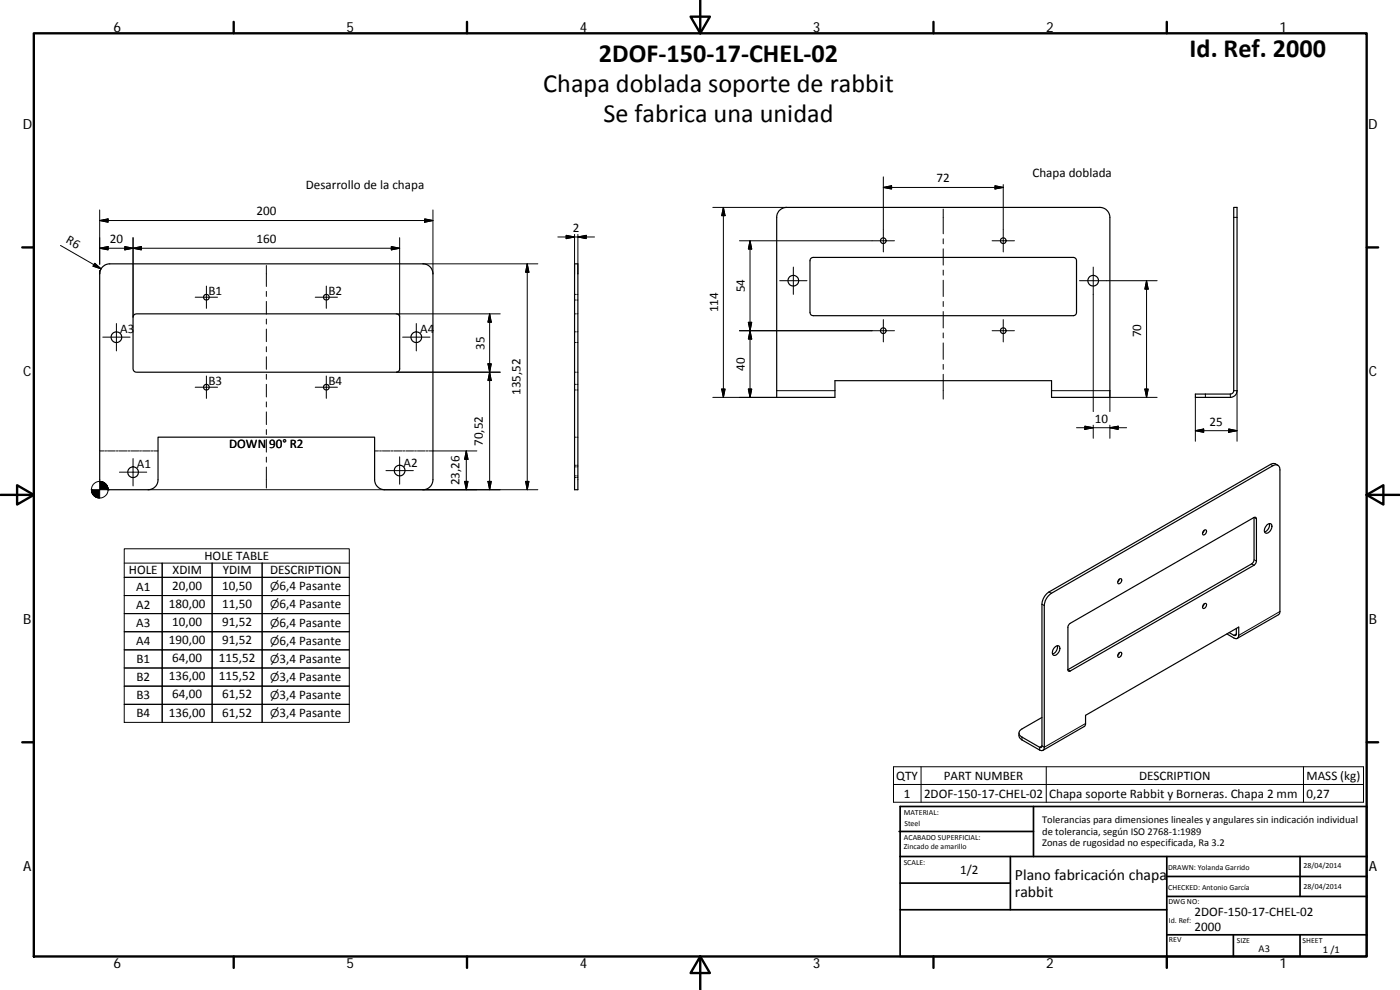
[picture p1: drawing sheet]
<svg xmlns="http://www.w3.org/2000/svg" width="420mm" height="297mm" viewBox="0 0 420 297" stroke-linecap="round" stroke-linejoin="round" font-family="sans-serif">
<g fill="none" stroke="#000" stroke-width=".36">
<path d="M172.4 79.2h1v67.7h-1zM233.9 63.1l1-.6 1.2-.3h94a3 3 0 0 1 3 3v54h-17.5v-5h-65v5h-17.5v-54l.2-1.1zM243.4 77.4l.7-.2 78.2 .1 .6 .3 .2 .6v15.8l-.4 .5-.6 .2h-78.3l-.5-.3-.2-.7v-15.5zM370.3 62.2h1v55a2 2 0 0 1-2.1 2h-10.5v-1h10.5l.7-.2 .3-.5zM30.8 80.1l1-.7 1.1-.2h94a3 3 0 0 1 3 3v61.7a3 3 0 0 1-3 3h-11.5a3 3 0 0 1-3-3v-12.7h-65v12.7a2.96 2.96 0 0 1-3 3h-11.5a3 3 0 0 1-3-3v-61.7l.3-1.2zM40.3 94.4l.6-.2h78.3l.5 .4 .2 .6v15.7l-.3 .5-.7 .3h-78.2l-.5-.4-.3-.6v-15.5zM383.5 139.6l-1.2-.5-1 .2-66.5 38.3a4.8 4.8 0 0 0-2.1 3.7l-.1 42.8-.1 .2-.5-.1-5.3-3.1a1.28 1.28 0 0 1-.9-1.2 1.28 1.28 0 0 1 .9-1.2l6-3.4M361.2 159.3a.54 .54 0 0 1 .8-.2 .54 .54 0 0 1-.1 .9 .51 .51 0 0 1-.4 .5 .51 .51 0 0 1-.6-.4zM361.4 159.1l-.5 .8M376.4 155.3v12.6l-.6 1.2-55.3 31.8M376.4 155.3h.5l.2 .4v12.6l-.2 .7-.5 .6-55.4 31.8-.4-.1-.1-.4M376.4 155.3l-55.4 31.8-.5 .9v12.9"/>
<path d="M380.2 157.5a.86 .86 0 0 1 1.2-.3 .86 .86 0 0 1 .2 1.2 1.41 1.41 0 0 1-2 1.3 2.14 2.14 0 0 1 .6-2.2zM380.9 157.1a2.16 2.16 0 0 1-1.4 2.5M335.9 173.8a.53 .53 0 0 1 .8 .1 .53 .53 0 0 1-.2 .7 .53 .53 0 0 1-.5 .6 .53 .53 0 0 1-.6-.4zM335.9 173.8l-.4 .8M316.6 194.2a.85 .85 0 0 1 1.2-.4 .85 .85 0 0 1 .2 1.3 1.65 1.65 0 0 1-2 1.4 1.94 1.94 0 0 1 .6-2.3zM317.3 193.7a2.28 2.28 0 0 1-1.4 2.5M335.9 195.9a.47 .47 0 0 1 .7-.1 .47 .47 0 0 1 0 .7 .65 .65 0 0 1-.4 .6 .65 .65 0 0 1-.7-.1zM335.9 195.9l-.4 .8M361.2 181.4a.51 .51 0 0 1 .7-.3 .51 .51 0 0 1 .1 .8 .65 .65 0 0 1-.4 .6 .65 .65 0 0 1-.7-.2zM361.4 181.2l-.5 .8M368.2 190.2l2.1 1.2a.87 .87 0 0 0 1 .1 .87 .87 0 0 0 .5-.9v-2.4l-46 26.4v2.7l-.3 .6-12.5 7.2M371 188.6v1.8l-.2 .3-1.9-.9"/>
<path d="M371.3 191.5l12.4-7.1 .4-.4v-43a1.31 1.31 0 0 0-.6-1.4 1.31 1.31 0 0 0-1.5 .1l-66.7 38.5a4.8 4.8 0 0 0-1.9 3.5v42.5a.86 .86 0 0 1-.4 .9 .86 .86 0 0 1-1-.1l-5.6-3.2-.5-.6-.1-1.3"/>
<circle cx="265.1" cy="72.2" r=".84"/>
<circle cx="301.1" cy="72.2" r=".84"/>
<circle cx="61.9" cy="89.2" r=".84"/>
<circle cx="97.9" cy="89.2" r=".85"/>
<circle cx="238.1" cy="84.2" r="1.6"/>
<circle cx="265.1" cy="99.2" r=".85"/>
<circle cx="301.1" cy="99.2" r=".85"/>
<circle cx="328.1" cy="84.2" r="1.6"/>
<circle cx="34.9" cy="101.2" r="1.6"/>
<circle cx="61.9" cy="116.2" r=".85"/>
<circle cx="97.9" cy="116.2" r=".86"/>
<circle cx="124.9" cy="101.2" r="1.6"/>
<circle cx="39.9" cy="141.7" r="1.6"/>
<circle cx="119.9" cy="141.2" r="1.6"/>
</g>
<g fill="none" stroke="#000" stroke-width=".3">
<path d="M265.1 53.1v22.5M265.1 56.2l2.5-.5v1zM265.1 56.2h36M298.6 55.7l2.5 .5-2.5 .5zM301.1 55.4v20.2M18.1 73.6l12.2 7.1M28.4 79l1.9 1.7-2.4-.8zM29.9 63v16.3M29.9 66.2l2.5-.5v1zM29.9 74.5l2.5-.5v1zM29.9 66.2h100M29.9 74.5h90"/>
<path d="M37.5 74l2.4 .5-2.4 .5zM39.9 71.3v23.9M39.9 74.5l2.5-.5v1zM79.9 79.7v6.3M117.4 74l2.5 .5-2.5 .5zM119.9 71.3v23.9M126.9 79.2h34.5M127.5 65.7l2.4 .5-2.4 .5zM129.9 63v19.2M158.2 79.2l.5 2.5h-1zM158.2 79.2v67.7M167.4 71.1h11"/>
<path d="M169.9 70.6l2.5 .5-2.5 .5zM172.4 70.3v11.9M173.4 71.1l2.5-.5v1zM173.4 70.3v11.9M213.9 62.2h22.2M217.1 62.2v57M217.1 62.2l.5 2.5h-1zM221.9 72.2h46.5M225.1 72.2v47M225.1 72.2l.5 2.5h-1zM283.1 62.7v7.4M283.1 71.6v1.6"/>
<path d="M283.1 74.7v4.8M297.7 72.2h6.8M370.3 65.2h1M29.9 81.2v1M34.9 97.1v8.2M58.6 89.2h6.7M61.9 85.8v6.7M79.9 87.4v1.5M79.9 90.4v3.8M79.9 95.7v1.5M79.9 98.7v3.8M94.6 89.2h6.7"/>
<path d="M97.9 85.8v6.7M118.9 94.2h31.2M124.9 97.1v8.2M146.9 94.2v52.7M146.9 94.2l.5 2.5h-1zM172.4 94.2h.4M172.4 90h.4M172.4 88.3h.4M172.4 99.6h.4M173.1 99.6h.3M173.1 94.2h.3M173.1 90h.3"/>
<path d="M173.1 88.3h.3M221.9 99.2h46.5M224.6 96.7h1l-.5 2.5zM225.1 99.2l.5 2.5h-1zM234 84.2h8.2M238.1 80.1v8.2M265.1 95.9v6.7M283.1 81v1.5M283.1 84.1v4.9M283.1 90.5v1.5M283.1 93.5v4.9M283.1 99.9v1.5"/>
<path d="M297.7 99.2h6.8M301.1 95.9v6.7M328.1 80.1v43.4M344.1 84.2v35M344.1 84.2l.5 2.5h-1zM347.3 84.2h-23.3M30.8 101.2h8.2M58.6 116.2h6.7M61.9 112.8v6.7M79.9 104v1.5M79.9 107v3.8M79.9 112.3v1.5"/>
<path d="M79.9 115.3v3.8M94.6 116.2h6.7M97.9 112.8v6.7M118.9 111.7h31.2M120.8 101.2h8.2M146.4 109.2h1l-.5 2.5zM146.9 111.7l.5 2.5h-1zM172.4 111.7h.4M172.4 117h.4M172.4 115.3h.4M172.4 102.8h.4M173.1 102.8h.3"/>
<path d="M173.1 111.7h.3M173.1 117h.3M173.1 115.3h.3M213.9 119.2h19.2M216.6 116.7h1l-.5 2.5zM224.6 116.7h1l-.5 2.5zM233.1 117.2h17.5M283.1 102.9v4.9M283.1 109.3v1.5M283.1 112.3v7.4M315.6 117.2h17.5v6.3M333.1 119.2h14.2"/>
<path d="M343.6 116.7h1l-.5 2.5zM358.7 119.2v13.2M361.7 118.2v1M369.2 118.2v1M370.3 117.2h1v15.2M29.9 135.3h1.2M31.4 135.3h.6M32.3 135.3h2.3M34.9 135.3h.6M35.8 135.3h2.3M38.4 135.3h.6M39.3 135.3h2.3"/>
<path d="M39.9 137.6v8.2M41.9 135.3h.6M42.8 135.3h2.3M45.4 135.3h.6M46.3 135.3h1.1M79.9 120.6v1.5M79.9 123.6v3.8M79.9 128.9v1.5M79.9 131.9v3.8M79.9 137.2v1.5M112.4 135.3h1.2M113.9 135.3h.6"/>
<path d="M114.8 135.3h2.3M117.4 135.3h.6M118.3 135.3h2.3M119.9 137.1v8.2M120.9 135.3h.6M121.8 135.3h2.3M124.4 135.3h.6M125.3 135.3h2.3M127.9 135.3h.6M128.8 135.3h14.3M139.9 135.3v11.6M139.9 135.3l.6 2.5h-1.1z"/>
<path d="M172.4 139.6h.4M172.4 131.2h.4M173.1 139.6h.3M173.1 131.2h.3M323.1 128.3h15M325.6 127.9l2.5 .4-2.5 .5zM328.1 127.6v3.9M333.1 127.6v3.9M333.1 128.3l2.5-.4v.9zM358.7 129.2l2.5-.5v1zM358.7 129.2h12.6M368.8 128.7l2.5 .5-2.5 .5z"/>
<path d="M381.3 139.3l.7 .4M35.8 141.7h8.2M44.4 146.9h117M79.9 140.1v6.3M115.8 141.2h8.2M139.4 144.4h1.1l-.6 2.5zM146.4 144.4h1l-.5 2.5zM157.7 144.4h1l-.5 2.5zM172.4 143.3h.4M172.4 140.1h.4M172.4 142.8h.4M173.1 143.3h.3"/>
<path d="M173.1 140.1h.3M173.1 142.8h.3M376.4 155.3l.7 .4M37.3 169h11.4v4.2M37.3 164.7h67.5v52h-67.5zM48.7 178.7v-5.5h-11.4h67.5h-26.1v-4.2v47.7M63.7 169v47.7M78.7 173.2v5.5h26.1h-67.5h11.4v5.4M78.7 178.7v5.4h26.1h-67.5h11.4v5.4M104.8 169h-56.1v47.7v-5.4h-11.4h67.5h-26.1v-5.4M314.8 177.6l.7 .4M375.6 169.2l.8 .4"/>
<path d="M376.4 167.9l.7 .4M78.7 184.1v5.4h26.1h-67.5h11.4v5.5M78.7 189.5v5.5h26.1h-67.5h11.4v5.4M78.7 195v5.4h26.1h-67.5h11.4v5.5M312.7 181.3l.7 .4M371 190.2l-.7 .4M384.1 183.5l-12.3 7.1M78.7 200.4v5.5h26.1h-67.5h11.4v5.4M320.5 200.9l.7 .4M325.8 217.1l-12.4 7.1-.7-.4-.7 .4v.8M268.1 230.1h141.1v10.6h-141.1zM268.1 235.4h141.1"/>
<path d="M276.4 230.1v10.6M306.7 221.1v.9M314 230.1v10.6M391.2 230.1v10.6"/>
<circle cx="29.9" cy="146.9" r="2.5"/>
</g>
<g fill="none" stroke="#000" stroke-width=".71">
<path d="M10.1 10h400.1v277h-400.1zM70.1 6.6v3.4M140.2 6.6v3.4M207.3 5h5.8l-2.9 5zM210.2 0v10M280.2 6.6v3.4M350.2 6.6v3.4M6.7 74.2h3.4M410.2 74.2h3.4M.2 148.5h9.9M5.1 145.6l5 2.9-5 2.9zM410.2 148.5l5-2.9v5.8z"/>
<path d="M410.2 148.5h9.9M6.7 222.7h3.4M410.2 222.7h3.4M70.1 287v3.4M140.2 287v3.4M210.2 287l2.9 5h-5.8zM210.2 287v10M280.2 287v3.4M350.2 287v3.4"/>
</g>
<g fill="none" stroke="#000" stroke-width=".51">
<path d="M269.8 249.5h40.4M270.1 257h140.1M270.1 242h140.1v45h-140.1zM303.2 257v16M310.2 242v15M350.2 257v30M390.2 257v12M270.1 273h80.1M270.1 265h33.1M350.2 269h60M350.2 263h60M350.2 280.5h60"/>
<path d="M370.2 280.5v6.5M390.2 280.5v6.5"/>
</g>
<g fill="#000" stroke="#000" stroke-width=".3">
<path d="M265.1 56.2l2.5-.5v1zM298.6 55.7l2.5 .5-2.5 .5zM28.4 79l1.9 1.7-2.4-.8zM29.9 66.2l2.5-.5v1zM29.9 74.5l2.5-.5v1zM37.5 74l2.4 .5-2.4 .5zM39.9 74.5l2.5-.5v1zM117.4 74l2.5 .5-2.5 .5zM127.5 65.7l2.4 .5-2.4 .5zM169.9 70.6l2.5 .5-2.5 .5zM173.4 71.1l2.5-.5v1zM217.1 62.2l.5 2.5h-1z"/>
<path d="M225.1 72.2l.5 2.5h-1zM146.9 94.2l.5 2.5h-1zM158.2 79.2l.5 2.5h-1zM224.6 96.7h1l-.5 2.5zM344.1 84.2l.5 2.5h-1zM146.4 109.2h1l-.5 2.5zM146.9 111.7l.5 2.5h-1zM216.6 116.7h1l-.5 2.5zM224.6 116.7h1l-.5 2.5zM225.1 99.2l.5 2.5h-1zM343.6 116.7h1l-.5 2.5zM139.9 135.3l.6 2.5h-1.1z"/>
<path d="M325.6 127.9l2.5 .4-2.5 .5zM333.1 128.3l2.5-.4v.9zM358.7 129.2l2.5-.5v1zM368.8 128.7l2.5 .5-2.5 .5zM27.4 146.9l.1 .7zM27.4 146.9l.3 1.1zM27.4 146.9l.4 1.4zM27.4 146.9l.7 1.7zM27.4 146.9l.9 1.9zM27.4 146.9l1.2 2.1zM27.4 146.9l1.5 2.3zM27.4 146.9l1.8 2.4-.3-.1z"/>
<path d="M27.4 146.9l2.2 2.5-.4-.1zM27.4 146.9l2.5 2.5h-.3zM29.9 144.4l2.5 2.5h-2.5zM27.4 146.9h2.5v2.5zM32.3 146.2l.1 .7zM32.2 145.9l.2 1zM32 145.6l.4 1.3zM31.8 145.3l.6 1.6zM31.6 145.1l.8 1.8zM31.3 144.8l1.1 2.1zM31 144.7l.3 .1 1.1 2.1zM30.6 144.5l.4 .2 1.4 2.2z"/>
<path d="M30.3 144.5h.3l1.8 2.4zM29.9 144.4l.4 .1 2.1 2.4zM139.4 144.4h1.1l-.6 2.5zM146.4 144.4h1l-.5 2.5zM157.7 144.4h1l-.5 2.5z"/>
</g>
<g font-size="7.9">
<text x="357" y="17">Id. Ref. 2000</text>
<text x="179.7" y="18.5">2DOF‐150‐17‐CHEL‐02</text>
<text x="163" y="27.5">Chapa doblada soporte de rabbit</text>
<text x="181.1" y="36.5">Se fabrica una unidad</text>
</g>
<g font-size="4.7">
<text x="304.6" y="263.9">Plano fabricación chapa</text>
<text x="304.6" y="269.3">rabbit</text>
</g>
<g font-size="4.2">
<text x="34" y="9.6">6</text>
<text x="104" y="9.6">5</text>
<text x="174" y="9.6">4</text>
<text x="244" y="9.6">3</text>
<text x="314" y="9.6">2</text>
<text x="384" y="9.6">1</text>
<text x="6.8" y="38.7">D</text>
<text x="410.6" y="38.7">D</text>
<text x="7" y="112.9">C</text>
<text x="410.8" y="112.9">C</text>
<text x="7" y="187.1">B</text>
<text x="410.8" y="187.1">B</text>
<text x="7" y="261.3">A</text>
<text x="410.8" y="261.3">A</text>
<text x="34" y="290.4">6</text>
<text x="104" y="290.4">5</text>
<text x="174" y="290.4">4</text>
<text x="244" y="290.4">3</text>
<text x="314" y="290.4">2</text>
<text x="384" y="290.4">1</text>
</g>
<g font-size="3.9">
<text x="309.8" y="53.2">Chapa doblada</text>
<text x="91.7" y="56.7">Desarrollo de la chapa</text>
<text x="281.1" y="54.7">72</text>
<text x="77" y="64.6">200</text>
<text x="171.9" y="69.6">2</text>
<text x="19.6" y="72.7" transform="rotate(30 19.6 72.7)">R6</text>
<text x="32.9" y="72.9">20</text>
<text x="77" y="72.9">160</text>
<text x="62.5" y="88.6">B1</text>
<text x="98.6" y="88.6">B2</text>
<text x="223.5" y="87.7" transform="rotate(-90 223.5 87.7)">54</text>
<text x="215.5" y="93.7" transform="rotate(-90 215.5 93.7)">114</text>
<text x="36.1" y="100">A3</text>
<text x="126.1" y="100.1">A4</text>
<text x="342.5" y="101.2" transform="rotate(-90 342.5 101.2)">70</text>
<text x="145.4" y="104.9" transform="rotate(-90 145.4 104.9)">35</text>
<text x="223.5" y="111.2" transform="rotate(-90 223.5 111.2)">40</text>
<text x="62.5" y="115.5">B3</text>
<text x="98.6" y="115.6">B4</text>
<text x="156.2" y="118.5" transform="rotate(-90 156.2 118.5)">135,52</text>
<text x="328.6" y="126.8">10</text>
<text x="363" y="127.7">25</text>
<text x="68.8" y="134.5">DOWN</text>
<text x="80.8" y="134.5">90° R2</text>
<text x="144.9" y="133.8" transform="rotate(-90 144.9 133.8)">70,52</text>
<text x="41.1" y="140.6">A1</text>
<text x="121.1" y="140.1">A2</text>
<text x="137.9" y="145.6" transform="rotate(-90 137.9 145.6)">23,26</text>
<text x="38.7" y="172.3">HOLE</text>
<text x="51.8" y="172.3">XDIM</text>
<text x="61.4" y="168">HOLE TABLE</text>
<text x="66.8" y="172.3">YDIM</text>
<text x="81" y="172.3">DESCRIPTION</text>
<text x="40.9" y="177.2">A1</text>
<text x="51.7" y="176.9">20,00</text>
<text x="66.7" y="176.9">10,50</text>
<text x="83.9" y="177.1">6,4 Pasante</text>
<text x="40.9" y="182.6">A2</text>
<text x="50.7" y="182.4">180,00</text>
<text x="66.7" y="182.4">11,50</text>
<text x="83.9" y="182.6">6,4 Pasante</text>
<text x="40.9" y="188">A3</text>
<text x="51.7" y="187.8">10,00</text>
<text x="66.7" y="187.8">91,52</text>
<text x="83.9" y="188">6,4 Pasante</text>
<text x="40.9" y="193.5">A4</text>
<text x="50.7" y="193.2">190,00</text>
<text x="66.7" y="193.2">91,52</text>
<text x="83.9" y="193.5">6,4 Pasante</text>
<text x="40.9" y="198.9">B1</text>
<text x="51.7" y="198.7">64,00</text>
<text x="65.7" y="198.7">115,52</text>
<text x="83.9" y="198.9">3,4 Pasante</text>
<text x="40.9" y="204.4">B2</text>
<text x="40.9" y="209.8">B3</text>
<text x="50.7" y="204.1">136,00</text>
<text x="51.7" y="209.6">64,00</text>
<text x="65.7" y="204.1">115,52</text>
<text x="66.7" y="209.6">61,52</text>
<text x="83.9" y="204.3">3,4 Pasante</text>
<text x="83.9" y="209.8">3,4 Pasante</text>
<text x="40.9" y="215.3">B4</text>
<text x="50.7" y="215">136,00</text>
<text x="66.7" y="215">61,52</text>
<text x="83.9" y="215.2">3,4 Pasante</text>
<text x="269" y="234">QTY</text>
<text x="283.2" y="234">PART NUMBER</text>
<text x="341.8" y="234">DESCRIPTION</text>
<text x="271.3" y="239.3">1</text>
<text x="277.3" y="239.3">2DOF‐150‐17‐CHEL‐02</text>
<text x="314.9" y="239.4">Chapa soporte Rabbit y Borneras. Chapa 2 mm</text>
<text x="392.1" y="234.1">MASS (kg)</text>
<text x="392.1" y="239.3">0,27</text>
<text x="288.1" y="262.3">1/2</text>
<text x="358.5" y="274.9">2DOF‐150‐17‐CHEL‐02</text>
<text x="358.5" y="279.4">2000</text>
</g>
<g font-size="3.3">
<text x="81.1" y="177.1">⌀</text>
<text x="81.1" y="182.6">⌀</text>
<text x="81.1" y="188">⌀</text>
<text x="81.1" y="193.5">⌀</text>
<text x="81.1" y="198.9">⌀</text>
<text x="81.1" y="204.3">⌀</text>
<text x="81.1" y="209.8">⌀</text>
<text x="81.1" y="215.2">⌀</text>
</g>
<g font-size="3.1">
<text x="312.8" y="246.8">Tolerancias para dimensiones lineales y angulares sin indicación individual</text>
<text x="312.8" y="250.4">de tolerancia, según ISO 2768‐1:1989</text>
<text x="312.8" y="254">Zonas de rugosidad no especificada, Ra 3.2</text>
<text x="377.7" y="285.6">A3</text>
<text x="397" y="285.9">1 /1</text>
</g>
<g font-size="2.4">
<text x="271.2" y="244.4">MATERIAL:</text>
<text x="271.3" y="251.9">ACABADO SUPERFICIAL:</text>
<text x="271.4" y="247.9">Steel</text>
<text x="271.3" y="254.6">Zincado de amarillo</text>
<text x="271.2" y="259.7">SCALE:</text>
<text x="350.6" y="260.9">DRAWN: Yolanda Garrido</text>
<text x="391.2" y="260.6">28/04/2014</text>
<text x="350.6" y="267">CHECKED: Antonio García</text>
<text x="391.2" y="266.6">28/04/2014</text>
<text x="350.7" y="271.4">DWG NO:</text>
<text x="350.8" y="276.8">Id. Ref:</text>
<text x="350.8" y="282.8">REV</text>
<text x="371.2" y="282.9">SIZE</text>
<text x="390.9" y="282.9">SHEET</text>
</g>
</svg>
